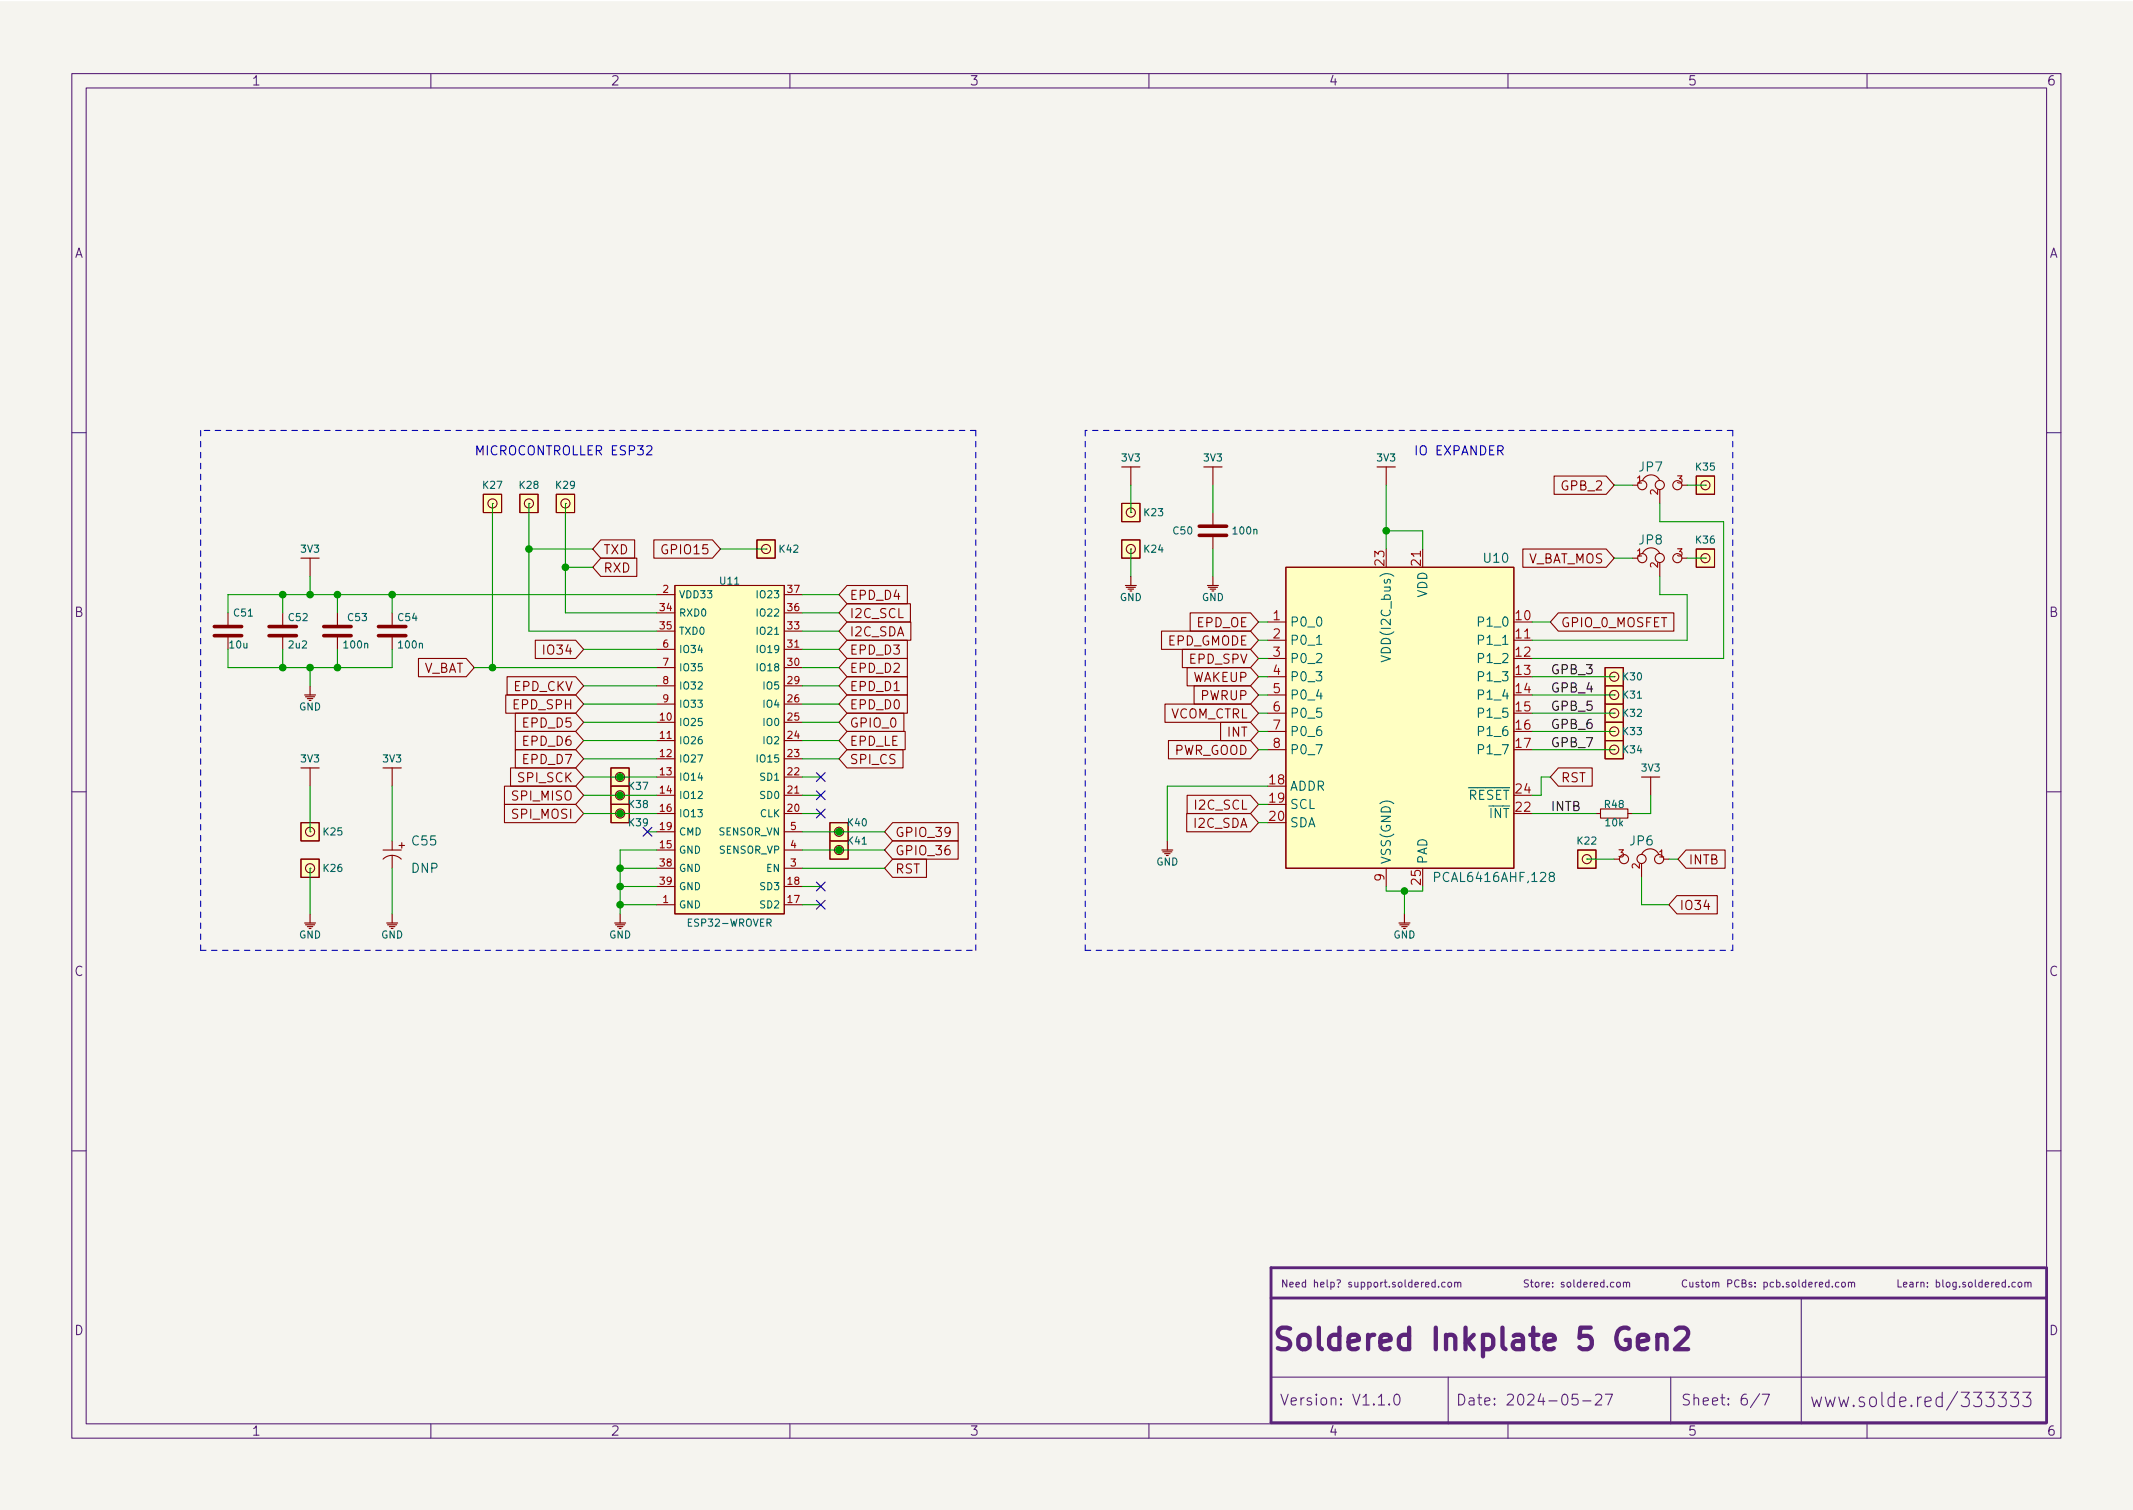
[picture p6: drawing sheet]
<svg xmlns="http://www.w3.org/2000/svg" width="297mm" height="210mm" viewBox="0 0 297 210" stroke-linecap="round" stroke-linejoin="round" font-family="sans-serif">
<path d="M0 .2h297v210.1h-297z" fill="#f5f4ef" stroke="#f5f4ef" stroke-width=".14"/>
<g fill="none" stroke="#5b2379" stroke-width=".15">
<path d="M10 10.2h277v190.1h-277zM12 12.2h273v186.1h-273zM60 10.2v2M110 10.2v2M160 10.2v2M210 10.2v2M260 10.2v2M10 60.2h2M285 60.2h2M10 110.2h2M285 110.2h2M10 160.2h2"/>
<path d="M199.9 178.6l-.3-.1-.2 .2 .1 .5h.4M199.9 178.2v1M200.3 179.1v.1M201.2 178.6l-.2-.1-.2 .2 .1 .5h.3M201.7 178.6l.3-.1 .1 .2v.3l-.1 .2h-.3l-.1-.2zM202.6 178.6l.1-.1 .3 .1v.6M202.6 178.5v.7M203 178.7l.1-.2 .3 .1v.6M225.2 178.6l.1-.1 .3 .1v.4v.2h-.3l-.1-.1zM226.1 178.6l.1-.1 .3 .1v.6M226.1 178.5v.7M226.5 178.7l.1-.2 .3 .1v.6"/>
<path d="M234.9 178.3a.47 .47 0 0 0-.7 .3 .47 .47 0 0 0 .5 .6l.2-.1M235.3 178.5l.1 .7h.2l.1-.1M235.7 178.5v.7M236.6 178.6l-.3-.1-.1 .2v.1l.4 .1v.3h-.4M236.9 178.5h.4M237 178.2v.9l.3 .1M237.6 178.6l.3-.1 .2 .2v.3l-.2 .2h-.3v-.2zM238.5 178.6l.1-.1 .3 .1v.6M238.5 178.5v.7M238.9 178.7l.2-.2 .2 .1 .1 .6M240.6 178.7h.5l.1-.2-.1-.2-.5-.1v1M242.2 178.3a.47 .47 0 0 0-.7 .3 .47 .47 0 0 0 .5 .6l.2-.1"/>
<path d="M242.6 178.7l.4-.1 .1-.1v-.2l-.5-.1v1h.4l.1-.1 .1-.2-.3-.2M243.9 178.6l-.2-.1-.1 .2v.1l.3 .1v.3h-.3M244.4 179.1v.1M244.4 178.6v.1M245.6 178.6l.3-.1 .2 .2-.1 .5h-.4M245.6 178.5v1M247 178.6l-.3-.1-.2 .2 .1 .5h.4M247.4 178.6l.3-.1 .2 .2-.1 .5h-.4M247.4 178.2v1M248.3 179.1v.1M249.1 178.6l-.2-.1-.2 .2 .1 .1 .3 .1v.3h-.4M249.6 178.6l.3-.1 .2 .2v.3l-.2 .2h-.3v-.2z"/>
<path d="M250.5 178.2v.9l.1 .1M251.5 178.6l-.3-.1-.2 .2 .1 .5h.4M251.5 178.2v1M251.9 178.9l.5-.1-.1-.2-.3-.1-.1 .2v.5h.4M252.8 178.5v.7M253.1 178.5l-.3 .2M253.4 178.9l.4-.1v-.2l-.3-.1-.1 .2v.5h.4M254.7 178.6l-.3-.1-.2 .2 .1 .5h.4M254.7 178.2v1M255.2 179.1v.1M256.1 178.6l-.3-.1-.2 .2 .1 .5h.4M256.5 178.6l.1-.1 .3 .1 .1 .4-.1 .2h-.3l-.1-.1z"/>
<path d="M257.4 178.6l.2-.1 .2 .1v.6M257.4 178.5v.7M257.8 178.7l.2-.2 .2 .1 .1 .6M280.6 178.6l-.2-.1-.2 .2 .1 .5h.3M281.1 178.6l.1-.1 .3 .1 .1 .4-.1 .2h-.3l-.1-.1zM282 178.6l.1-.1 .3 .1v.6M282 178.5v.7M282.4 178.7l.2-.2 .2 .1v.6M285 160.2h2M60 198.3v2M110 198.3v2M160 198.3v2"/>
<path d="M177 191.8h108M193.5 195.5v.1h-.1l.1-.1v.1M194.3 194.2a.36 .36 0 0 1 .6 .2 .77 .77 0 0 1-.4 1.2 1 1 0 0 1-.2-1.4zM201.7 191.8v6.5M210 198.3v2M219.7 194.1h-.7l-.1 .7 .2-.1 .5 .1 .2 .2-.1 .5-.2 .1h-.4l-.2-.1M220.4 195.1h1.2M222.2 194.3l.2-.2 .5 .1a.41 .41 0 0 1 .1 .6l-.9 .8h1M223.6 194.1h1l-.7 1.5M232.7 191.8v6.5M245.1 194.1l-1.3 1.9M245.4 194.1h1l-.6 1.5"/>
<path d="M250.8 180.7v17.6M260 198.3v2M270.5 194.6l-.5-.1-.4 .4v.6l.2 .3 .2 .1 .5-.1M270.5 193.9v2M272.6 193.8l-1.5 2.5M281.7 193.9h1.1l-.6 .7a.49 .49 0 0 1 .6 .4v.5l-.2 .3-.1 .1h-.5l-.3-.2"/>
</g>
<path d="M228.1 186.9l1.4-.3-.1-.6-.3-.1h-.6l-.3 .1-.1 .3v1.1l.1 .3 .3 .2h.6l.3-.2M230.8 186.2a.74 .74 0 0 1 1.3 .1v1.6M230.8 185.9v2M233.4 185.2l.4-.3h.7a.81 .81 0 0 1 .4 1.3l-1.7 1.7h1.9" fill="none" stroke="#5b2379" stroke-width=".6"/>
<path d="M284.8 176.5h-107.8v21.6h107.9M285 176.5v21.6M177 180.7h108" fill="none" stroke="#5b2379" stroke-width=".4"/>
<g fill="#ffffc2" stroke="#ffffc2" stroke-width=".14">
<path d="M156.2 70.1h2.5v2.5h-2.5z"/>
<path d="M156.2 75.2h2.5v2.5h-2.5z"/>
<path d="M41.9 114.5h2.5v2.6h-2.5z"/>
<path d="M223.5 103.1h2.6v2.6h-2.6z"/>
<path d="M223.5 98h2.6v2.6h-2.6z"/>
<path d="M223.5 100.6h2.6v2.5h-2.6z"/>
<path d="M85.1 106.9h2.5v2.6h-2.5z"/>
<path d="M41.9 119.6h2.5v2.6h-2.5z"/>
<path d="M219.7 118.4h2.5v2.5h-2.5z"/>
<path d="M115.6 117.1h2.5v2.5h-2.5z"/>
<path d="M179.1 79h31.7v41.9h-31.7z"/>
<path d="M85.1 109.5h2.5v2.5h-2.5z"/>
<path d="M85.1 112h2.5v2.5h-2.5z"/>
<path d="M94 81.5h15.2v45.7h-15.2z"/>
<path d="M115.6 114.5h2.5v2.6h-2.5z"/>
<path d="M67.3 68.8h2.5v2.6h-2.5z"/>
<path d="M72.4 68.8h2.5v2.6h-2.5z"/>
<path d="M77.5 68.8h2.5v2.6h-2.5z"/>
<path d="M105.4 75.2h2.5v2.5h-2.5z"/>
<path d="M236.2 66.3h2.6v2.5h-2.6z"/>
<path d="M236.2 76.4h2.6v2.6h-2.6z"/>
<path d="M223.5 93h2.6v2.5h-2.6z"/>
<path d="M223.5 95.5h2.6v2.5h-2.6z"/>
</g>
<g fill="none" stroke="#840000" stroke-width=".15">
<path d="M43.2 77.7v2.6M67.3 68.8h2.5v2.6h-2.5zM68.6 70.1h.1M72.4 68.8h2.5v2.6h-2.5zM73.7 70.1h.1M77.5 68.8h2.5v2.6h-2.5zM78.7 70.1h.1M83.7 77.7h5v2.6h-5l-1.2-1.3zM83.7 75.2h4.7v2.5h-4.7l-1.2-1.3zM91.1 75.2h8.1l1.1 1.2-1.1 1.3h-8.1zM105.4 75.2h2.5v2.5h-2.5zM106.7 76.4h.1"/>
<path d="M156.2 70.1h2.5v2.5h-2.5zM156.2 75.2h2.5v2.5h-2.5zM157.5 71.4h.1M157.5 76.4h.1M157.5 65v2.6M168.9 65v2.6M168.9 71.4v1.9M168.9 74.5v1.9M179.1 79h31.7v41.9h-31.7zM193 65v2.6M198.1 76.4v2.6M212.1 76.4h11.6l1.1 1.3-1.1 1.3h-11.6z"/>
<path d="M216.4 66.3h7.3l1.1 1.3-1.1 1.2h-7.3zM227.3 77.7h.8M227.3 67.6h.8M228.7 77.1a1.31 1.31 0 0 1 1.2-.8 1.31 1.31 0 0 1 1.2 .8M228.7 66.9a1.31 1.31 0 0 1 1.2-.8 1.31 1.31 0 0 1 1.2 .8M231.1 68.2v1.9M231.1 78.3v2M234.2 77.7h.7M234.2 67.6h.7M236.2 66.3h2.6v2.5h-2.6zM236.2 76.4h2.6v2.6h-2.6zM237.5 67.6h.1"/>
<path d="M237.5 77.7h.1M31.7 85.3v1.9M31.7 88.5v1.9M39.4 85.3v1.9M39.4 88.5v1.9M47 85.3v1.9M47 88.5v1.9M54.6 85.3v1.9M54.6 88.5v1.9M58.3 91.7h6.6l1.1 1.3-1.1 1.2h-6.6zM70.4 96.8h9.8l1.1 1.2-1.1 1.3h-9.8zM70.6 94.2h9.6l1.1 1.3-1.1 1.3h-9.6z"/>
<path d="M71.8 99.3h8.4l1.1 1.3-1.1 1.2h-8.4zM74.5 89.1h5.7l1.1 1.3-1.1 1.3h-5.7zM91.4 82.8h2.6M91.4 98h2.6M91.4 95.5h2.6M91.4 93h2.6M91.4 90.4h2.6M91.4 87.9h2.6M91.4 85.3h2.6M94 81.5h15.2v45.7h-15.2zM109.2 82.8h2.6M109.2 98h2.6"/>
<path d="M109.2 95.5h2.6M109.2 93h2.6M109.2 90.4h2.6M109.2 87.9h2.6M109.2 85.3h2.6M118 81.5h8.4v2.6h-8.4l-1.2-1.3zM118 99.3h7.9v2.5h-7.9l-1.2-1.2zM118 94.2h8.4v2.6h-8.4l-1.2-1.3zM118 96.8h8.4v2.5h-8.4l-1.2-1.3zM118 86.6h8.8v2.5h-8.8l-1.2-1.2zM118 91.7h8.4v2.5h-8.4l-1.2-1.2zM118 84.1h8.8v2.5h-8.8l-1.2-1.3z"/>
<path d="M118 89.1h8.4v2.6h-8.4l-1.2-1.3zM161.8 87.9h12.3l1.2 1.2-1.2 1.3h-12.3zM162.2 98h11.9l1.2 1.3-1.2 1.3h-11.9zM164.7 90.4h9.4l1.2 1.3-1.2 1.3h-9.4zM165.3 93h8.8l1.2 1.2-1.2 1.3h-8.8zM165.7 85.3h8.4l1.2 1.3-1.2 1.3h-8.4zM166.3 95.5h7.8l1.2 1.3-1.2 1.2h-7.8zM176.5 86.6h2.6M176.5 89.1h2.6M176.5 91.7h2.6M176.5 94.2h2.6M176.5 96.8h2.6"/>
<path d="M176.5 99.3h2.6M210.8 89.1h2.6M217 85.3h16.1v2.6h-16.1l-1.1-1.3zM223.5 98h2.6v2.6h-2.6zM223.5 93h2.6v2.5h-2.6zM223.5 95.5h2.6v2.5h-2.6zM224.8 99.3h.1M224.8 94.2h.1M224.8 96.8h.1M41.9 114.5h2.5v2.6h-2.5zM41.9 119.6h2.5v2.6h-2.5zM43.2 115.8h.1"/>
<path d="M43.2 106.9v2.6M53.3 119.6a1.8 1.8 0 0 1 2.6 0M53.3 118.4h2.6M54.6 106.9v2.6M54.6 117.1v1.3M54.6 119.1v1.8M70.3 112h9.9l1.1 1.3-1.1 1.2h-9.9zM70.3 109.5h9.9l1.1 1.2-1.1 1.3h-9.9zM71.1 106.9h9.1l1.1 1.3-1.1 1.3h-9.1zM71.8 104.4h8.4l1.1 1.3-1.1 1.2h-8.4zM71.8 101.8h8.4l1.1 1.3-1.1 1.3h-8.4zM85.1 106.9h2.5v2.6h-2.5z"/>
<path d="M85.1 109.5h2.5v2.5h-2.5zM85.1 112h2.5v2.5h-2.5zM86.3 108.2h.1M86.3 110.7h.1M86.4 113.3h.1M91.4 118.4h2.6M91.4 113.3h2.6M91.4 100.6h2.6M91.4 103.1h2.6M91.4 105.7h2.6M91.4 108.2h2.6M91.4 110.7h2.6"/>
<path d="M91.4 115.8h2.6M109.2 118.4h2.6M109.2 113.3h2.6M109.2 100.6h2.6M109.2 103.1h2.6M109.2 105.7h2.6M109.2 108.2h2.6M109.2 110.7h2.6M109.2 115.8h2.6M115.6 117.1h2.5v2.5h-2.5zM115.6 114.5h2.5v2.6h-2.5zM116.8 118.4h.1"/>
<path d="M116.8 115.8h.1M118 101.8h8.1v2.6h-8.1l-1.2-1.3zM118 104.4h7.8v2.5h-7.8l-1.2-1.2zM124.3 119.6h4.7v2.6h-4.7l-1.1-1.3zM124.3 114.5h9.1v2.6h-9.1l-1.1-1.3zM124.3 117.1h9.1v2.5h-9.1l-1.1-1.2zM162.7 103.1h11.4l1.2 1.3-1.2 1.3h-11.4zM165.3 113.3h8.8l1.2 1.2-1.2 1.3h-8.8zM165.3 110.7h8.8l1.2 1.3-1.2 1.3h-8.8zM170 100.6h4.1l1.2 1.2-1.2 1.3h-4.1zM176.5 101.8h2.6M176.5 104.4h2.6"/>
<path d="M217 106.9h4.7v2.6h-4.7l-1.1-1.3zM219.7 118.4h2.5v2.5h-2.5zM221 119.6h.1M222.2 113.3h.7M222.9 112.6h3.8v1.3h-3.8zM223.5 103.1h2.6v2.6h-2.6zM223.5 100.6h2.6v2.5h-2.6zM224.8 104.4h.1M224.8 101.8h.1M224.8 119.6h.7M226.7 113.3h.6M228.6 119a1.31 1.31 0 0 1 1.2-.8 1.31 1.31 0 0 1 1.2 .8"/>
<path d="M229.9 108.2v2.5M231.7 119.6h.7M234.8 118.4h5.4v2.5h-5.4l-1.1-1.3zM43.2 120.9h.1M91.4 126h2.6M91.4 123.4h2.6M91.4 120.9h2.6M109.2 126h2.6M109.2 123.4h2.6M109.2 120.9h2.6M193 120.9v2.5M228.6 120.2v2"/>
<path d="M233.5 124.7h5.6v2.5h-5.6l-1.1-1.2z"/>
<circle cx="68.6" cy="70.1" r=".63"/>
<circle cx="73.7" cy="70.1" r=".63"/>
<circle cx="78.7" cy="70.1" r=".63"/>
<circle cx="106.7" cy="76.4" r=".63"/>
<circle cx="157.5" cy="76.4" r=".63"/>
<circle cx="157.5" cy="71.4" r=".63"/>
<circle cx="228.7" cy="67.6" r=".63"/>
<circle cx="228.7" cy="77.7" r=".63"/>
<circle cx="231.1" cy="77.7" r=".63"/>
<circle cx="231.1" cy="67.5" r=".63"/>
<circle cx="233.6" cy="77.7" r=".63"/>
<circle cx="233.6" cy="67.6" r=".63"/>
<circle cx="237.5" cy="67.6" r=".63"/>
<circle cx="237.5" cy="77.7" r=".63"/>
<circle cx="224.8" cy="99.3" r=".63"/>
<circle cx="224.8" cy="96.8" r=".63"/>
<circle cx="224.8" cy="94.2" r=".63"/>
<circle cx="43.2" cy="115.8" r=".63"/>
<circle cx="86.3" cy="110.7" r=".63"/>
<circle cx="86.3" cy="108.2" r=".63"/>
<circle cx="86.4" cy="113.3" r=".63"/>
<circle cx="116.8" cy="115.8" r=".63"/>
<circle cx="116.8" cy="118.4" r=".63"/>
<circle cx="221" cy="119.6" r=".63"/>
<circle cx="224.8" cy="101.8" r=".63"/>
<circle cx="224.8" cy="104.4" r=".63"/>
<circle cx="226.2" cy="119.6" r=".63"/>
<circle cx="228.6" cy="119.6" r=".63"/>
<circle cx="231" cy="119.6" r=".63"/>
<circle cx="43.2" cy="120.9" r=".63"/>
</g>
<g fill="none" stroke="#840000" stroke-width=".16">
<path d="M41.9 77.7h2.5M156.2 65h2.5M167.6 65h2.6M191.8 65h2.5M42.4 96.8h1.5M42.5 97h1.3M42.8 97.3h.8M43.2 95.5v1.3M156.7 81.5h1.5M156.8 81.8h1.3M157.1 82h.8M157.5 80.3v1.2"/>
<path d="M168.1 81.5h1.6M168.3 81.8h1.2M168.5 82h.8M168.9 80.3v1.2M41.9 106.9h2.5M53.3 106.9h2.6M161.8 118.4h1.5M161.9 118.6h1.3M162.2 118.9h.7M162.6 117.1v1.3M228.6 108.2h2.5M42.4 128.5h1.5"/>
<path d="M42.5 128.8h1.3M42.8 129h.8M43.2 127.2v1.3M53.8 128.5h1.6M54 128.8h1.2M54.2 129h.8M54.6 127.2v1.3M85.6 128.5h1.5M85.7 128.8h1.3M86 129h.7M86.4 127.2v1.3M194.8 128.5h1.5"/>
<path d="M194.9 128.8h1.3M195.2 129h.8M195.6 127.2v1.3"/>
</g>
<path d="M167 74.5h3.8M167 73.3h3.8M29.8 88.5h3.9M29.8 87.2h3.9M37.5 88.5h3.8M37.5 87.2h3.8M45.1 88.5h3.8M45.1 87.2h3.8M52.7 88.5h3.8M52.7 87.2h3.8" fill="none" stroke="#840000" stroke-width=".5"/>
<path d="M183.3 89.7h.8M192.3 91.3l1.3 .4-1.3 .5M216 122l-.3-.2 .1-.2 .2-.1h.3l.2 .2-.1 .2-.5 .2-.2 .2 .1 .3 .2 .1h.2l.3-.2-.1-.4-.2-.1" fill="none" stroke="#006464" stroke-width=".15"/>
<path d="M90.1 62.2l.1-.1h.3l.2 .1 .1 .2-.1 .2-.7 .7h.8" fill="none" stroke="#0000c2" stroke-width=".15"/>
<path d="M27.9 59.9v72.4M135.9 59.9h-108M151.1 59.9v72.4M241.3 59.9h-90.2M27.9 132.3h108M135.9 132.3v-72.4M151.1 132.3h90.2M241.3 132.3v-72.4" fill="none" stroke="#0000c2" stroke-width=".15" stroke-dasharray=".8 .8"/>
<g fill="none" stroke="#009600" stroke-width=".15">
<path d="M68.6 70.1v22.9M73.7 76.4h8.8M73.7 70.1v17.8h17.7M78.7 70.1v15.2h12.7M78.7 79h3.8M100.3 76.4h6.4M157.5 67.6v3.8M157.5 76.4v3.9M168.9 67.6v3.8M168.9 76.4v3.9M193 73.9h5.1v2.5M193 67.6v8.8"/>
<path d="M224.8 67.6h2.5M224.8 77.7h2.5M231.1 70.1v2.5h8.9v19.1h-26.6M234.9 67.6h2.6M234.9 77.7h2.6M31.7 90.4v2.6h22.9v-2.6M39.4 82.8v2.5M39.4 90.4v2.6M43.2 80.3v2.5M43.2 93v2.5M47 82.8v2.5M47 90.4v2.6"/>
<path d="M54.6 82.8v2.5M66 93h25.4M81.3 95.5h10.1M81.3 90.4h10.1M81.3 98h10.1M91.4 82.8h-59.7v2.5M111.8 82.8h5M111.8 93h5M111.8 95.5h5M111.8 90.4h5M111.8 98h5M111.8 85.3h5"/>
<path d="M111.8 87.9h5M175.3 86.6h1.2M175.3 91.7h1.2M175.3 99.3h1.2M175.3 96.8h1.2M175.3 89.1h1.2M175.3 94.2h1.2M213.4 86.6h2.5M213.4 99.3h11.4M213.4 96.8h11.4M213.4 94.2h11.4M231.1 80.3v2.5h3.8v6.3h-21.5"/>
<path d="M43.2 109.5v6.3M54.6 109.5v7.6M81.3 110.7h10.1M81.3 108.2h10.1M81.3 113.3h10.1M81.3 100.6h10.1M81.3 103.1h10.1M81.3 105.7h10.1M90.2 115.8h1.2M91.4 118.4h-5v8.8M111.8 110.7h2.5M111.8 108.2h2.5"/>
<path d="M111.8 113.3h2.5M111.8 115.8h11.4M111.8 118.4h11.4M111.8 100.6h5M111.8 103.1h5M111.8 105.7h5M175.3 104.4h1.2M175.3 101.8h1.2M175.3 112h1.2M175.3 114.5h1.2M176.5 109.5h-13.9v7.6M213.4 113.3h8.8"/>
<path d="M213.4 104.4h11.4M213.4 101.8h11.4M215.9 108.2h-1.3v2.5h-1.2M221 119.6h3.8M229.9 110.7v2.6h-2.6M232.4 119.6h1.3M43.2 120.9v6.3M54.6 120.9v6.3M86.4 126h5M86.4 123.4h5M86.4 120.9h5M111.8 126h2.5"/>
<path d="M111.8 123.4h2.5M111.8 120.9h11.4M193 123.4v.7h5.1v-.7M195.6 124.1v3.1M228.6 122.2v3.8h3.8"/>
</g>
<path d="M89.6 115.2l1.2 1.2M90.8 115.2l-1.2 1.2M113.7 107.6l1.2 1.2M113.7 110.1l1.2 1.2M113.7 112.7l1.2 1.2M114.9 107.6l-1.2 1.2M114.9 110.1l-1.2 1.2M114.9 112.7l-1.2 1.2M113.7 125.4l1.2 1.2M113.7 122.8l1.2 1.2M114.9 125.4l-1.2 1.2M114.9 122.8l-1.2 1.2" fill="none" stroke="#000084" stroke-width=".15"/>
<g fill="#009600" stroke="#009600" stroke-width=".15">
<circle cx="39.4" cy="93" r=".46"/>
<circle cx="39.4" cy="82.8" r=".46"/>
<circle cx="43.2" cy="93" r=".46"/>
<circle cx="47" cy="93" r=".46"/>
<circle cx="86.4" cy="113.3" r=".46"/>
<circle cx="86.3" cy="110.7" r=".46"/>
<circle cx="86.4" cy="120.9" r=".46"/>
<circle cx="86.4" cy="123.4" r=".46"/>
<circle cx="86.4" cy="126" r=".46"/>
<circle cx="86.3" cy="108.2" r=".46"/>
<circle cx="78.7" cy="79" r=".46"/>
<circle cx="73.7" cy="76.4" r=".46"/>
<circle cx="68.6" cy="93" r=".46"/>
<circle cx="43.2" cy="82.8" r=".46"/>
<circle cx="47" cy="82.8" r=".46"/>
<circle cx="54.6" cy="82.8" r=".46"/>
<circle cx="116.8" cy="115.8" r=".46"/>
<circle cx="116.8" cy="118.4" r=".46"/>
<circle cx="193" cy="73.9" r=".46"/>
<circle cx="195.6" cy="124.1" r=".46"/>
</g>
<text font-size="4.2" fill="#5b2379" x="177" y="188">Soldered Inkplate 5 Gen2</text>
<g font-size="2.8" fill="#5b2379">
<text x="252" y="196">www.solde.red/</text>
<text x="272.8" y="196">333333</text>
</g>
<g font-size="2.1" fill="#5b2379">
<text x="178.2" y="195.7">Version: V1.1.0</text>
<text x="202.7" y="195.7">Date: 2024-05-27</text>
<text x="234" y="195.7">Sheet: 6/7</text>
</g>
<g font-size="1.8" fill="#5b2379">
<text x="35" y="11.9">1</text>
<text x="85" y="11.9">2</text>
<text x="135" y="11.9">3</text>
<text x="185" y="11.9">4</text>
<text x="235" y="11.9">5</text>
<text x="285" y="11.9">6</text>
<text x="10.3" y="35.9">A</text>
<text x="285.3" y="35.9">A</text>
<text x="10.3" y="85.9">B</text>
<text x="285.3" y="85.9">B</text>
<text x="10.3" y="135.9">C</text>
<text x="285.3" y="135.9">C</text>
<text x="10.3" y="185.9">D</text>
<text x="285.3" y="185.9">D</text>
<text x="35" y="199.9">1</text>
<text x="85" y="199.9">2</text>
<text x="135" y="199.9">3</text>
<text x="185" y="199.9">4</text>
<text x="235" y="199.9">5</text>
<text x="285" y="199.9">6</text>
</g>
<g font-size="1.8" fill="#0000c2">
<text x="66" y="63.4">MICROCONTROLLER ESP32</text>
<text x="196.8" y="63.4">IO EXPANDER</text>
</g>
<g font-size="1.8" fill="#006464">
<text x="228.3" y="65.7">JP7</text>
<text x="228.3" y="75.8">JP8</text>
<text x="198.8" y="83.2" transform="rotate(-90 198.8 83.2)">VDD</text>
<text x="206.7" y="78.4">U10</text>
<text x="179.6" y="87.2">P0_0</text>
<text x="179.6" y="89.8">P0_1</text>
<text x="206.2" y="87.2">P1_0</text>
<text x="206.2" y="89.8">P1_1</text>
<text x="179.6" y="92.3">P0_2</text>
<text x="179.6" y="94.9">P0_3</text>
<text x="193.7" y="91.3" transform="rotate(-90 193.7 91.3)">VDD(I2C_bus)</text>
<text x="206.2" y="92.3">P1_2</text>
<text x="206.2" y="94.9">P1_3</text>
<text x="179.6" y="97.4">P0_4</text>
<text x="179.6" y="99.9">P0_5</text>
<text x="206.2" y="97.4">P1_4</text>
<text x="206.2" y="99.9">P1_5</text>
<text x="179.6" y="102.5">P0_6</text>
<text x="179.6" y="105">P0_7</text>
<text x="206.2" y="102.5">P1_6</text>
<text x="206.2" y="105">P1_7</text>
<text x="179.6" y="110.1">ADDR</text>
<text x="179.6" y="112.6">SCL</text>
<text x="203" y="111.4">~{RESET}</text>
<text x="206.1" y="113.9">~{INT}</text>
<text x="57.5" y="117.7">C55</text>
<text x="179.6" y="115.2">SDA</text>
<text x="227" y="117.7">JP6</text>
<text x="57.3" y="121.5">DNP</text>
<text x="193.7" y="120.4" transform="rotate(-90 193.7 120.4)">VSS(GND)</text>
<text x="198.8" y="120.4" transform="rotate(-90 198.8 120.4)">PAD</text>
<text x="200.2" y="122.8">PCAL6416AHF,128</text>
</g>
<g font-size="1.8" fill="#840000">
<text x="217.6" y="68.3">GPB_2</text>
<text x="84" y="77.2">TXD</text>
<text x="92.5" y="77.2">GPIO15</text>
<text x="84" y="79.7">RXD</text>
<text x="118.3" y="83.5">EPD_D4</text>
<text x="212.6" y="78.4">V_BAT_MOS</text>
<text x="118.3" y="88.6">I2C_SDA</text>
<text x="118.3" y="86.1">I2C_SCL</text>
<text x="162.5" y="89.9">EPD_GMODE</text>
<text x="166.7" y="87.3">EPD_OE</text>
<text x="217.3" y="87.3">GPIO_0_MOSFET</text>
<text x="58.8" y="93.7">V_BAT</text>
<text x="76" y="91.1">IO34</text>
<text x="118.3" y="93.7">EPD_D2</text>
<text x="118.3" y="91.1">EPD_D3</text>
<text x="165.7" y="92.4">EPD_SPV</text>
<text x="166" y="95">WAKEUP</text>
<text x="71.5" y="96.2">EPD_CKV</text>
<text x="71.6" y="98.8">EPD_SPH</text>
<text x="73" y="101.3">EPD_D5</text>
<text x="118.3" y="101.3">GPIO_0</text>
<text x="118.3" y="96.2">EPD_D1</text>
<text x="118.3" y="98.8">EPD_D0</text>
<text x="162.8" y="100">VCOM_CTRL</text>
<text x="167.2" y="97.5">PWRUP</text>
<text x="73" y="106.4">EPD_D7</text>
<text x="73" y="103.8">EPD_D6</text>
<text x="118.3" y="103.8">EPD_LE</text>
<text x="118.3" y="106.4">SPI_CS</text>
<text x="163.3" y="105.1">PWR_GOOD</text>
<text x="171" y="102.6">INT</text>
<text x="71.5" y="111.5">SPI_MISO</text>
<text x="72.3" y="108.9">SPI_SCK</text>
<text x="166.6" y="112.7">I2C_SCL</text>
<text x="217.3" y="108.9">RST</text>
<text x="71.5" y="114">SPI_MOSI</text>
<text x="124.6" y="116.5">GPIO_39</text>
<text x="124.6" y="119.1">GPIO_36</text>
<text x="166.4" y="115.3">I2C_SDA</text>
<text x="124.6" y="121.6">RST</text>
<text x="235.1" y="120.4">INTB</text>
<text x="233.8" y="126.7">IO34</text>
</g>
<g font-size="1.8" fill="#a90000">
<text x="192.8" y="78.7" transform="rotate(-90 192.8 78.7)">23</text>
<text x="197.9" y="78.7" transform="rotate(-90 197.9 78.7)">21</text>
<text x="177.3" y="86.4">1</text>
<text x="177.3" y="88.9">2</text>
<text x="211.1" y="86.4">10</text>
<text x="211.1" y="88.9">11</text>
<text x="177.3" y="91.4">3</text>
<text x="177.3" y="94">4</text>
<text x="211.1" y="91.4">12</text>
<text x="211.1" y="94">13</text>
<text x="177.3" y="96.5">5</text>
<text x="177.3" y="99.1">6</text>
<text x="177.3" y="101.6">7</text>
<text x="211.1" y="96.5">14</text>
<text x="211.1" y="99.1">15</text>
<text x="211.1" y="101.6">16</text>
<text x="177.3" y="104.1">8</text>
<text x="211.1" y="104.1">17</text>
<text x="176.8" y="109.2">18</text>
<text x="176.8" y="111.8">19</text>
<text x="211.1" y="113">22</text>
<text x="211.1" y="110.5">24</text>
<text x="176.8" y="114.3">20</text>
<text x="192.8" y="122.7" transform="rotate(-90 192.8 122.7)">9</text>
<text x="197.9" y="123.2" transform="rotate(-90 197.9 123.2)">25</text>
</g>
<g font-size="1.8" fill="#0f0f0f">
<text x="215.9" y="93.9">GPB_3</text>
<text x="215.9" y="101.5">GPB_6</text>
<text x="215.9" y="99">GPB_5</text>
<text x="215.9" y="96.4">GPB_4</text>
<text x="215.9" y="104">GPB_7</text>
<text x="215.9" y="112.9">INTB</text>
</g>
<g font-size="1.4" fill="#006464">
<text x="156.2" y="64.2">3V3</text>
<text x="167.7" y="64.2">3V3</text>
<text x="191.8" y="64.2">3V3</text>
<text x="236.2" y="65.5">K35</text>
<text x="67.3" y="68.1">K27</text>
<text x="72.4" y="68.1">K28</text>
<text x="77.5" y="68.1">K29</text>
<text x="159.4" y="71.9">K23</text>
<text x="41.9" y="76.9">3V3</text>
<text x="108.6" y="76.9">K42</text>
<text x="159.4" y="76.9">K24</text>
<text x="163.4" y="74.4">C50</text>
<text x="171.8" y="74.4">100n</text>
<text x="236.2" y="75.7">K36</text>
<text x="94.5" y="83.3">VDD33</text>
<text x="100.3" y="81.4">U11</text>
<text x="105.7" y="83.3">IO23</text>
<text x="155.9" y="83.7">GND</text>
<text x="167.4" y="83.7">GND</text>
<text x="32.6" y="85.8">C51</text>
<text x="40.2" y="86.5">C52</text>
<text x="48.5" y="86.5">C53</text>
<text x="55.5" y="86.5">C54</text>
<text x="94.5" y="85.8">RXD0</text>
<text x="94.5" y="88.4">TXD0</text>
<text x="105.7" y="88.4">IO21</text>
<text x="105.7" y="85.8">IO22</text>
<text x="32" y="90.3">10u</text>
<text x="40.3" y="90.3">2u2</text>
<text x="48" y="90.3">100n</text>
<text x="55.6" y="90.3">100n</text>
<text x="94.5" y="90.9">IO34</text>
<text x="94.5" y="93.5">IO35</text>
<text x="94.5" y="96">IO32</text>
<text x="105.7" y="93.5">IO18</text>
<text x="105.7" y="90.9">IO19</text>
<text x="106.5" y="96">IO5</text>
<text x="226.1" y="94.7">K30</text>
<text x="41.6" y="98.9">GND</text>
<text x="94.5" y="101.1">IO25</text>
<text x="94.5" y="98.5">IO33</text>
<text x="106.5" y="101.1">IO0</text>
<text x="106.5" y="98.5">IO4</text>
<text x="226.1" y="99.8">K32</text>
<text x="226.1" y="97.3">K31</text>
<text x="41.9" y="106.2">3V3</text>
<text x="53.4" y="106.2">3V3</text>
<text x="94.5" y="103.6">IO26</text>
<text x="94.5" y="106.2">IO27</text>
<text x="105.7" y="106.2">IO15</text>
<text x="106.5" y="103.6">IO2</text>
<text x="226.1" y="104.9">K34</text>
<text x="226.1" y="102.3">K33</text>
<text x="228.6" y="107.4">3V3</text>
<text x="87.6" y="110">K37</text>
<text x="87.6" y="112.5">K38</text>
<text x="94.5" y="108.7">IO14</text>
<text x="94.5" y="111.2">IO12</text>
<text x="94.5" y="113.8">IO13</text>
<text x="105.8" y="113.8">CLK</text>
<text x="106" y="111.2">SD0</text>
<text x="106" y="108.7">SD1</text>
<text x="223.5" y="112.5">R48</text>
<text x="45.1" y="116.3">K25</text>
<text x="87.6" y="115">K39</text>
<text x="94.5" y="118.9">GND</text>
<text x="94.5" y="116.3">CMD</text>
<text x="100.1" y="116.3">SENSOR_VN</text>
<text x="100.2" y="118.9">SENSOR_VP</text>
<text x="118.1" y="117.6">K41</text>
<text x="118.1" y="115">K40</text>
<text x="219.7" y="117.6">K22</text>
<text x="223.6" y="115">10k</text>
<text x="45.1" y="121.4">K26</text>
<text x="94.5" y="121.4">GND</text>
<text x="94.5" y="123.9">GND</text>
<text x="106" y="123.9">SD3</text>
<text x="106.8" y="121.4">EN</text>
<text x="161" y="120.5">GND</text>
<text x="41.6" y="130.7">GND</text>
<text x="53.1" y="130.7">GND</text>
<text x="84.8" y="130.7">GND</text>
<text x="94.5" y="126.5">GND</text>
<text x="96.1" y="129">ESP32-WROVER</text>
<text x="106" y="126.5">SD2</text>
<text x="194" y="130.7">GND</text>
</g>
<g font-size="1.4" fill="#a90000">
<text x="227.9" y="67.3">1</text>
<text x="230.9" y="68.9" transform="rotate(-90 230.9 68.9)">2</text>
<text x="233.6" y="67.3">3</text>
<text x="227.9" y="77.5">1</text>
<text x="233.6" y="77.5">3</text>
<text x="92.3" y="82.5">2</text>
<text x="109.7" y="82.5">37</text>
<text x="230.9" y="79" transform="rotate(-90 230.9 79)">2</text>
<text x="91.9" y="85.1">34</text>
<text x="91.9" y="87.6">35</text>
<text x="109.7" y="87.6">33</text>
<text x="109.7" y="85.1">36</text>
<text x="92.3" y="90.2">6</text>
<text x="92.3" y="92.7">7</text>
<text x="92.3" y="95.2">8</text>
<text x="109.7" y="95.2">29</text>
<text x="109.7" y="92.7">30</text>
<text x="109.7" y="90.2">31</text>
<text x="91.9" y="100.3">10</text>
<text x="92.3" y="97.8">9</text>
<text x="109.7" y="100.3">25</text>
<text x="109.7" y="97.8">26</text>
<text x="91.9" y="102.9">11</text>
<text x="91.9" y="105.4">12</text>
<text x="91.9" y="107.9">13</text>
<text x="109.7" y="107.9">22</text>
<text x="109.7" y="105.4">23</text>
<text x="109.7" y="102.9">24</text>
<text x="91.9" y="110.5">14</text>
<text x="91.9" y="113">16</text>
<text x="109.7" y="113">20</text>
<text x="109.7" y="110.5">21</text>
<text x="91.9" y="118.1">15</text>
<text x="91.9" y="115.6">19</text>
<text x="110.1" y="118.1">4</text>
<text x="110.1" y="115.6">5</text>
<text x="225.4" y="119.4">3</text>
<text x="231" y="119.4">1</text>
<text x="91.9" y="120.6">38</text>
<text x="91.9" y="123.2">39</text>
<text x="92.3" y="125.7">1</text>
<text x="109.7" y="125.7">17</text>
<text x="109.7" y="123.2">18</text>
<text x="110.1" y="120.6">3</text>
<text x="228.3" y="121" transform="rotate(-90 228.3 121)">2</text>
</g>
<text font-size="1.4" fill="#840000" x="56.4" y="118.1" transform="rotate(-90 56.4 118.1)">+</text>
<g font-size="1.4" fill="#5b2379">
<text x="178.3" y="179.3">Need help? support.soldered.com</text>
<text x="212" y="179.3">Store: soldered.com</text>
<text x="264" y="179.3">Learn: blog.soldered.com</text>
</g>
</svg>
